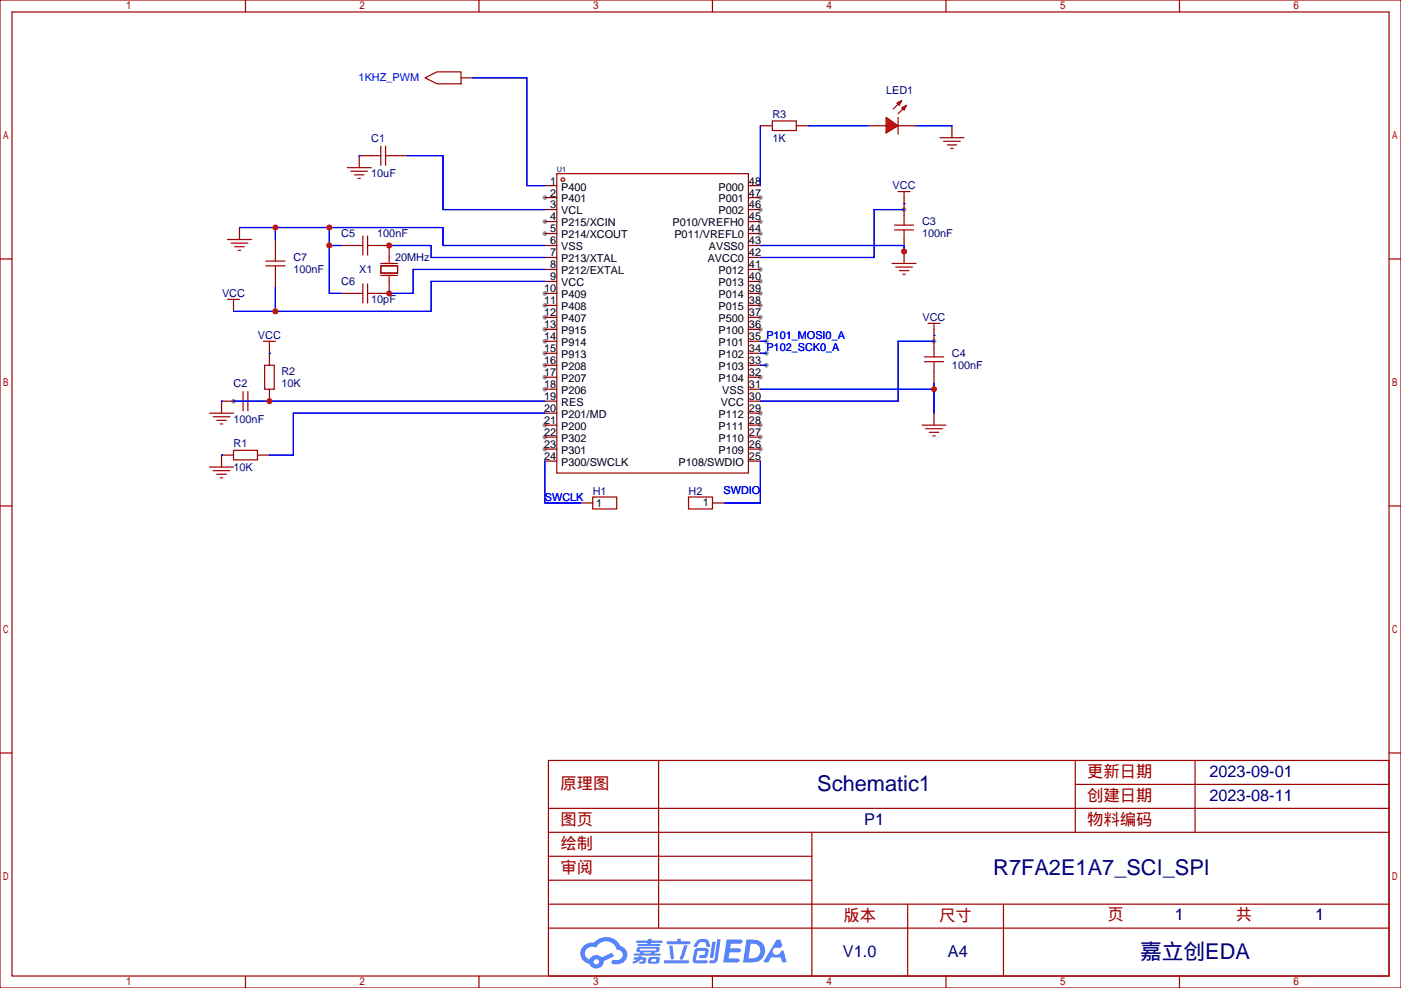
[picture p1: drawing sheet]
<svg xmlns="http://www.w3.org/2000/svg" width="413mm" height="291mm" viewBox="0 0 413 291" stroke-linecap="round" stroke-linejoin="round" font-family="sans-serif">
<g fill="#999">
<circle cx="68.8" cy="118.2" r=".71"/>
<circle cx="275.2" cy="100.5" r=".71"/>
<circle cx="266.3" cy="61.7" r=".71"/>
<circle cx="225.8" cy="100.5" r=".71"/>
<circle cx="225.8" cy="104.1" r=".71"/>
<circle cx="225.8" cy="107.6" r=".71"/>
<circle cx="160.5" cy="58.2" r=".71"/>
<circle cx="160.5" cy="65.3" r=".71"/>
<circle cx="160.5" cy="68.8" r=".71"/>
<circle cx="160.5" cy="86.4" r=".71"/>
<circle cx="160.5" cy="90" r=".71"/>
<circle cx="160.5" cy="93.5" r=".71"/>
<circle cx="160.5" cy="97" r=".71"/>
<circle cx="160.5" cy="100.5" r=".71"/>
<circle cx="160.5" cy="104.1" r=".71"/>
<circle cx="160.5" cy="107.6" r=".71"/>
<circle cx="160.5" cy="111.1" r=".71"/>
<circle cx="160.5" cy="114.7" r=".71"/>
<circle cx="160.5" cy="125.2" r=".71"/>
<circle cx="160.5" cy="128.8" r=".71"/>
<circle cx="160.5" cy="132.3" r=".71"/>
<circle cx="224" cy="132.3" r=".71"/>
<circle cx="224" cy="128.8" r=".71"/>
<circle cx="224" cy="125.2" r=".71"/>
<circle cx="224" cy="121.7" r=".71"/>
<circle cx="224" cy="111.1" r=".71"/>
<circle cx="224" cy="97" r=".71"/>
<circle cx="224" cy="93.5" r=".71"/>
<circle cx="224" cy="90" r=".71"/>
<circle cx="224" cy="86.4" r=".71"/>
<circle cx="224" cy="82.9" r=".71"/>
<circle cx="224" cy="79.4" r=".71"/>
<circle cx="224" cy="68.8" r=".71"/>
<circle cx="224" cy="65.3" r=".71"/>
<circle cx="224" cy="61.7" r=".71"/>
<circle cx="224" cy="58.2" r=".71"/>
</g>
<g fill="none" stroke="#a10000" stroke-width=".35">
<path d="M0 0h412.7v291h-412.7zM3.5 3.5h405.7v284h-405.7zM72.3 0v3.5M141.1 0v3.5M209.9 0v3.5M278.7 0v3.5M347.5 0v3.5M0 76.3h3.5M409.2 76.3h3.5M0 149h3.5M409.2 149h3.5M0 221.8h3.5"/>
<path d="M161.6 224h247.6v63.5h-247.6zM161.6 238.1h247.6M194 224v49.4M316.8 224v21.2M316.8 231.1h92.4M352.1 224v21.2M409.2 221.8h3.5M161.6 252.2h77.6M161.6 245.2h247.6M161.6 259.3h77.6M239.2 245.2v42.3M161.6 273.4h247.6"/>
<path d="M161.6 266.3h247.6M267.4 266.3v21.2M295.6 266.3v21.2M72.3 287.5v3.5M141.1 287.5v3.5M209.9 287.5v3.5M278.7 287.5v3.5M347.5 287.5v3.5"/>
</g>
<g fill="#5487ff">
<path d="M214.1 276.8h3.8a.65 .65 0 0 1 .9 .5 .65 .65 0 0 1-.9 .7h-2.6l-.2 1.4h2.6a.63 .63 0 0 1 .5 .8 .63 .63 0 0 1-.9 .4h-2.4l-.2 1.7h2.3a.62 .62 0 0 1 .9 .4 .62 .62 0 0 1-.6 .8h-4.2z"/>
<path d="M228.8 276.8h1.1l.6 2-1 .5a1.15 1.15 0 0 0-1.7 .2 1.15 1.15 0 0 0 .3 1.7 1.15 1.15 0 0 0 1.6-.3l.3-.6 .8-.4 1 3.6h-1.4l-.3-1.5h-3l-.8 1.5h-1.5z"/>
<path d="M209.9 277.4h1l-.7 4.4a.5 .5 0 0 1-.5 .5 .5 .5 0 0 1-.5-.5z"/>
<path d="M211.3 276.7h1l-.8 6a1.56 1.56 0 0 1-2.5 .8l.2-.6h1.1l.2-.3z"/>
<path d="M205.3 277.1l.9-.4 1.4-.1a1.07 1.07 0 0 1 1.2 .8l.4 1.3-.2 .3-.7-.1-.4-1.2-.3-.2-1.4 .1-1 1.4-.8-.1-.1-.2z"/>
<path d="M204.8 279.7l.7-.4 2.4-.1a1 1 0 0 1 .7 1.6 1.23 1.23 0 0 1-1.3 1.4h-.9a.45 .45 0 0 1-.5-.5 .45 .45 0 0 1 .6-.3l1-.1 .3-1.2-2.3 .1-.5 2.6 3.1 .1a.45 .45 0 0 1 .4 .5 .45 .45 0 0 1-.5 .4h-2.9a1 1 0 0 1-1.1-1.2z"/>
<path d="M195.6 282.9h7a.45 .45 0 0 1 .5 .5 .45 .45 0 0 1-.5 .4h-6.8l-.2-.2z"/>
<path d="M201.6 278.5h1l-1.4 3.9a.48 .48 0 0 1-.6 .3 .48 .48 0 0 1-.3-.6z"/>
<path d="M197.2 278.5h.9l.4 3.6a.48 .48 0 0 1-.4 .5 .48 .48 0 0 1-.5-.3z"/>
<path d="M196.5 277.3h3l.3-.8h.8l-.1 .8h2.4a.45 .45 0 0 1 .5 .4 .45 .45 0 0 1-.5 .5h-6.3l-.2-.3z"/>
<path d="M186.7 282h1.3l.2-.3h.9l-.1 .3h1.1a1.1 1.1 0 0 1 .2 1.2 1.1 1.1 0 0 1-.9 .7h-1.1v-.6l1-.1v-.5a.95 .95 0 0 0-1.2 .6l-1.5 .6-.3-.6 1.4-.6h-1.1z"/>
<path d="M187.5 277.1h3.4l.1-.5h1l-.1 .5h3l.4 .4-.4 .2h-3.1l-.1 .4h2.7l.2 .3-.3 .2h-6.3l-.2-.5h2.9v-.4h-3.1l-.2-.2z"/>
<path d="M219.9 276.8l-1 6.7h2.3a3.5 3.5 0 0 0 4.2-3.4 3.5 3.5 0 0 0-4.3-3.3zM221.2 278a2.24 2.24 0 0 1 2.8 2 2.24 2.24 0 0 1-2.5 2.3h-1z"/>
<path d="M187.8 279.1a.79 .79 0 0 0-.3 1 .79 .79 0 0 0 1 .4l.1 .4h-1.9v.5l7.6 .1 .4-.3-.3-.3h-1.6l.1-.3a1.18 1.18 0 0 0 1.4-1.4l-.6-.3zM188.6 279.5h4.6l.2 .1-.3 .4h-4.5zM189.5 280.5h2.4l-.2 .4h-2z"/>
<path d="M191.3 282l-.3 .5-.1 1.2 2.5 .2a.77 .77 0 0 0 .9-.7l.1-.7a.52 .52 0 0 0-.6-.6zM191.9 282.6h1.4l-.1 .6-1.3 .1z"/>
<path d="M172 278.6a3.1 3.1 0 0 0-.9 3.2 3.1 3.1 0 0 0 2.5 2.2 2.2 2.2 0 0 0 2.5 1.3 2.2 2.2 0 0 0 1.7-2.2l3.1-1.4-.7-1.1-2.9 1.4a2.29 2.29 0 0 0-3.7 .7 2.03 2.03 0 0 1-.9-2.9 2.03 2.03 0 0 1 3-.6 3.2 3.2 0 0 1 3.2-1.9 3.2 3.2 0 0 1 2.8 2.4 1.55 1.55 0 0 1 1.8 1.4 1.55 1.55 0 0 1-1.6 1.7h-1a.63 .63 0 0 0-.8 .5 .63 .63 0 0 0 .7 .7h1.1a2.75 2.75 0 0 0 2.9-2.3 2.75 2.75 0 0 0-2.1-3.1 4.8 4.8 0 0 0-7.9-.9 3.7 3.7 0 0 0-2.8 .9zM174.9 283.4a.8 .8 0 0 1 1.6 0 .8 .8 0 0 1-1.6 0z"/>
</g>
<g fill="none" stroke="#a10000" stroke-width=".35">
<path d="M109.4 45.9h2.8M112.2 43v5.7M113.6 45.9h2.8M113.6 43v5.7M164 51.2h56.5v88.1h-56.5zM68.8 118.2h2.8M71.6 115.4v5.6M73 118.2h2.8M73 115.4v5.6M77.6 100.5h3.5M78 107.6h2.8v7.1h-2.8zM79.4 100.5v1.8"/>
<path d="M68.8 132.6h7v2.9h-7z"/>
<circle cx="165.8" cy="52.9" r=".53"/>
</g>
<g fill="none" stroke="#870000" stroke-width=".35">
<path d="M105.8 45.9h3.6M116.4 45.9h3.5M160.5 54.7h3.5M160.5 58.2h3.5M220.5 54.7h3.5M220.5 58.2h3.5M160.5 61.7h3.5M160.5 65.3h3.5M160.5 68.8h3.5M160.5 72.3h3.5M160.5 75.8h3.5M160.5 79.4h3.5"/>
<path d="M220.5 61.7h3.5M220.5 65.3h3.5M220.5 68.8h3.5M220.5 72.3h3.5M220.5 75.8h3.5M220.5 79.4h3.5M160.5 82.9h3.5M160.5 86.4h3.5M160.5 90h3.5M160.5 93.5h3.5M160.5 97h3.5M220.5 82.9h3.5"/>
<path d="M220.5 86.4h3.5M220.5 90h3.5M220.5 93.5h3.5M220.5 97h3.5M65.3 118.2h3.5M79.4 114.7v3.5h-3.6M79.4 102.3v5.3M160.5 100.5h3.5M160.5 104.1h3.5M160.5 107.6h3.5M160.5 111.1h3.5M160.5 114.7h3.5"/>
<path d="M160.5 118.2h3.5M220.5 100.5h3.5M220.5 104.1h3.5M220.5 107.6h3.5M220.5 111.1h3.5M220.5 114.7h3.5M220.5 118.2h3.5M65.3 134.1h3.5M75.8 134.1h3.6M160.5 121.7h3.5M160.5 125.2h3.5M160.5 128.8h3.5"/>
<path d="M160.5 132.3h3.5M160.5 135.8h3.5M220.5 121.7h3.5M220.5 125.2h3.5M220.5 128.8h3.5M220.5 132.3h3.5M220.5 135.8h3.5"/>
</g>
<path d="M119.9 45.9h10.6v15.8h30M68.8 118.2h91.7" fill="none" stroke="#00f" stroke-width=".35"/>
<circle cx="79.4" cy="104.1" r=".18" fill="#00f"/>
<path d="M102.3 49.4h7.1M103.4 50.4h4.9M104.4 51.5h2.8M105.5 52.6h.7" fill="none" stroke="#a10000" stroke-width=".35"/>
<path d="M105.8 45.9v3.5" fill="none" stroke="#870000" stroke-width=".35"/>
<circle cx="105.8" cy="45.9" r=".18" fill="#00f"/>
<path d="M61.7 137.6h7.1M62.8 138.6h4.9M63.9 139.7h2.8M64.9 140.8h.7" fill="none" stroke="#a10000" stroke-width=".35"/>
<path d="M65.3 134.1v3.5" fill="none" stroke="#870000" stroke-width=".35"/>
<circle cx="65.3" cy="134.1" r=".18" fill="#00f"/>
<path d="M61.7 121.7h7.1M62.8 122.8h4.9M63.9 123.8h2.8M64.9 124.9h.7" fill="none" stroke="#a10000" stroke-width=".35"/>
<path d="M65.3 118.2v3.5" fill="none" stroke="#870000" stroke-width=".35"/>
<circle cx="65.3" cy="118.2" r=".18" fill="#00f"/>
<path d="M160.5 121.7h-74.1v12.4h-7" fill="none" stroke="#00f" stroke-width=".35"/>
<g fill="none" stroke="#a10000" stroke-width=".35">
<path d="M264.6 56.4h3.5M266.3 56.4v1.8M262.8 77.6h7.1M263.5 67.7h5.7M263.5 66.3h5.7M263.9 78.7h4.9M264.9 79.7h2.9M266.3 63.5v2.8M266.3 67.7v2.9M266 80.8h.7M273.4 95.2h3.5M275.2 95.2v1.8"/>
<path d="M271.6 125.2h7.1M272.7 126.3h4.9M273.8 127.4h2.8M274.8 128.4h.7"/>
</g>
<path d="M266.3 58.2v5.3M266.3 70.6v7M275.2 97v1.8M275.2 121.7v3.5" fill="none" stroke="#870000" stroke-width=".35"/>
<circle cx="266.3" cy="60" r=".18" fill="#00f"/>
<path d="M224 72.3h42.3v1.8" fill="none" stroke="#00f" stroke-width=".35"/>
<path d="M272.3 106.5h5.7M272.3 105.1h5.7M275.2 102.3v2.8M275.2 106.5v2.9" fill="none" stroke="#a10000" stroke-width=".35"/>
<path d="M275.2 98.8v3.5M275.2 109.4v3.5" fill="none" stroke="#870000" stroke-width=".35"/>
<circle cx="275.2" cy="98.8" r=".18" fill="#00f"/>
<path d="M70.6 67h59.9v5.3h30M81.1 67v3.6M97 72.3h3.5M97 67v19.4h3.5M114.7 72.3h12.3v3.5h33.5M160.5 79.4h-38.8v7h-7M266.3 61.7h-8.8v14.1h-33.5M81.1 84.7v7M160.5 82.9h-33.5v8.8h-58.2M224 114.7h51.2M275.2 112.9v8.8M275.2 100.5h-10.6v17.7h-40.6" fill="none" stroke="#00f" stroke-width=".35"/>
<g fill="none" stroke="#a10000" stroke-width=".35">
<path d="M264.6 34.6v4.9M67 70.6h7.1M68.1 71.6h4.9M69.1 72.7h2.9M70.2 73.7h.7M78.3 78.3h5.7M78.3 76.9h5.7M81.1 74.1v2.8M81.1 78.3v2.8M104.1 72.3h2.8M106.9 69.5v5.6M108.3 72.3h2.8"/>
<path d="M108.3 69.5v5.6M112.2 78.3h4.9v2.1h-4.9zM112.2 77.6h4.9M114.7 75.8v1.5M67 88.2h3.6M68.8 88.2v1.8M104.1 86.4h2.8M106.9 83.6v5.7M108.3 83.6v5.7M108.3 86.4h2.8M112.2 81.1h4.9M114.7 81.5v1.4"/>
</g>
<path d="M70.6 67v3.6M81.1 70.6v3.5M100.5 72.3h3.6M111.1 72.3h3.6v3.5M68.8 90v1.7M81.1 81.1v3.6M100.5 86.4h3.6M114.7 82.9v3.5h-3.6" fill="none" stroke="#870000" stroke-width=".35"/>
<g fill="#f00" stroke="#a10000" stroke-width=".35">
<path d="M261.1 34.6l3.5 2.4-3.5 2.2z"/>
<path d="M264.2 30.3l1.4-.7-.7 1.4z"/>
<path d="M265.6 31.8l1.5-.8-.8 1.5z"/>
</g>
<path d="M125.2 22.9l3.6-1.7h7v3.5h-7zM227.5 35.6h7.1v2.9h-7.1zM264.6 30.7l-1.4 1.4M266 32.1l-1.4 1.4M276.9 40.6h7.1M278 41.6h4.9M279 42.7h2.9M280.1 43.7h.7M174.6 146.4h7.1v3.5h-7.1zM202.8 146.4h7.1v3.5h-7.1z" fill="none" stroke="#a10000" stroke-width=".35"/>
<path d="M135.8 22.9h3.5M224 37h3.5M234.6 37h3.5M255.8 37h5.3M264.6 37h5.3M280.5 37v3.6M171.1 148.2h3.5M209.9 148.2h3.5" fill="none" stroke="#870000" stroke-width=".35"/>
<path d="M139.3 22.9h15.9v31.8h5.3M224 37v17.7M238.1 37h17.7M269.9 37h10.6M224 100.5h1.8M224 104.1h1.8M224 107.6h1.8M160.5 135.8v12.4h10.6M224 135.8v12.4h-10.6" fill="none" stroke="#00f" stroke-width=".35"/>
<g fill="#c00">
<circle cx="79.4" cy="118.2" r=".88"/>
<circle cx="266.3" cy="74.1" r=".88"/>
<circle cx="275.2" cy="114.7" r=".88"/>
<circle cx="114.7" cy="72.3" r=".88"/>
<circle cx="114.7" cy="86.4" r=".88"/>
<circle cx="81.1" cy="91.7" r=".88"/>
<circle cx="81.1" cy="67" r=".88"/>
<circle cx="97" cy="72.3" r=".88"/>
<circle cx="97" cy="67" r=".88"/>
</g>
<g font-size="6.4" fill="#000080">
<text x="240.8" y="233">Schematic1</text>
<text x="292.6" y="257.7">R7FA2E1A7_SCI_SPI</text>
<text x="335.9" y="282.4">嘉立创EDA</text>
</g>
<g font-size="4.8" fill="#a00000">
<text x="165.1" y="232.5">原理图</text>
<text x="320.3" y="229">更新日期</text>
<text x="320.3" y="236">创建日期</text>
<text x="165.1" y="243.1">图页</text>
<text x="320.3" y="243.1">物料编码</text>
<text x="165.1" y="250.2">绘制</text>
<text x="165.1" y="257.2">审阅</text>
<text x="248.5" y="271.3">版本</text>
<text x="276.7" y="271.3">尺寸</text>
<text x="326.3" y="271">页</text>
<text x="364.1" y="271">共</text>
</g>
<g font-size="4.8" fill="#000080">
<text x="356.3" y="229">2023-09-01</text>
<text x="356.3" y="236">2023-08-11</text>
<text x="254.6" y="243.1">P1</text>
<text x="346.1" y="271">1</text>
<text x="387.4" y="271">1</text>
<text x="248.3" y="281.9">V1.0</text>
<text x="279.3" y="281.9">A4</text>
</g>
<g font-size="3.2" fill="#00f">
<text x="105.7" y="23.9">1KHZ_PWM</text>
<text x="160.5" y="147.5">SWCLK</text>
<text x="213.1" y="145.4">SWDIO</text>
</g>
<g font-size="3.2" fill="#000080">
<text x="261.1" y="27.6">LED1</text>
<text x="227.5" y="34.6">R3</text>
<text x="109.4" y="41.7">C1</text>
<text x="227.5" y="41.7">1K</text>
<text x="109.4" y="52.3">10uF</text>
<text x="263" y="55.8">VCC</text>
<text x="100.5" y="69.9">C5</text>
<text x="111.1" y="69.9">100nF</text>
<text x="271.6" y="66.4">C3</text>
<text x="271.6" y="69.9">100nF</text>
<text x="86.4" y="77">C7</text>
<text x="116.4" y="77">20MHz</text>
<text x="86.4" y="80.5">100nF</text>
<text x="105.8" y="80.5">X1</text>
<text x="65.4" y="87.6">VCC</text>
<text x="100.5" y="84">C6</text>
<text x="109.4" y="89.3">10pF</text>
<text x="271.8" y="94.6">VCC</text>
<text x="76" y="99.9">VCC</text>
<text x="280.5" y="105.2">C4</text>
<text x="82.9" y="110.5">R2</text>
<text x="280.5" y="108.7">100nF</text>
<text x="68.8" y="114">C2</text>
<text x="82.9" y="114">10K</text>
<text x="68.8" y="124.6">100nF</text>
<text x="68.8" y="131.6">R1</text>
<text x="68.8" y="138.7">10K</text>
<text x="174.6" y="145.8">H1</text>
<text x="202.8" y="145.8">H2</text>
</g>
<g font-size="3.2">
<text x="162.1" y="54.4">1</text>
<text x="162.1" y="57.9">2</text>
<text x="165.3" y="56.1">P400</text>
<text x="165.3" y="59.7">P401</text>
<text x="211.7" y="59.7">P001</text>
<text x="211.7" y="56.1">P000</text>
<text x="220.7" y="57.9">47</text>
<text x="220.7" y="54.4">48</text>
<text x="162.1" y="61.4">3</text>
<text x="162.1" y="64.9">4</text>
<text x="165.3" y="63.2">VCL</text>
<text x="211.7" y="63.2">P002</text>
<text x="220.7" y="64.9">45</text>
<text x="220.7" y="61.4">46</text>
<text x="162.1" y="68.5">5</text>
<text x="162.1" y="72">6</text>
<text x="165.3" y="66.7">P215/XCIN</text>
<text x="165.3" y="70.2">P214/XCOUT</text>
<text x="198.1" y="66.7">P010/VREFH0</text>
<text x="198.7" y="70.2">P011/VREFL0</text>
<text x="220.7" y="72">43</text>
<text x="220.7" y="68.5">44</text>
<text x="162.1" y="75.5">7</text>
<text x="165.3" y="73.8">VSS</text>
<text x="165.3" y="77.3">P213/XTAL</text>
<text x="208.5" y="77.3">AVCC0</text>
<text x="208.8" y="73.8">AVSS0</text>
<text x="220.7" y="75.5">42</text>
<text x="162.1" y="79.1">8</text>
<text x="162.1" y="82.6">9</text>
<text x="165.3" y="80.8">P212/EXTAL</text>
<text x="211.7" y="80.8">P012</text>
<text x="220.7" y="82.6">40</text>
<text x="220.7" y="79.1">41</text>
<text x="160.3" y="86.1">10</text>
<text x="160.3" y="89.6">11</text>
<text x="165.3" y="84.3">VCC</text>
<text x="165.3" y="87.9">P409</text>
<text x="211.7" y="87.9">P014</text>
<text x="211.7" y="84.3">P013</text>
<text x="220.7" y="89.6">38</text>
<text x="220.7" y="86.1">39</text>
<text x="160.3" y="93.2">12</text>
<text x="165.3" y="91.4">P408</text>
<text x="165.3" y="94.9">P407</text>
<text x="211.7" y="94.9">P500</text>
<text x="211.7" y="91.4">P015</text>
<text x="220.7" y="93.2">37</text>
<text x="160.3" y="96.7">13</text>
<text x="160.3" y="100.2">14</text>
<text x="165.3" y="98.5">P915</text>
<text x="165.3" y="102">P914</text>
<text x="211.7" y="102">P101</text>
<text x="211.7" y="98.5">P100</text>
<text x="220.7" y="100.2">35 P101_MOSI0_A</text>
<text x="220.7" y="96.7">36</text>
<text x="160.3" y="103.7">15</text>
<text x="160.3" y="107.3">16</text>
<text x="165.3" y="105.5">P913</text>
<text x="211.7" y="105.5">P102</text>
<text x="220.7" y="107.3">33</text>
<text x="220.7" y="103.7">34 P102_SCK0_A</text>
<text x="160.3" y="110.8">17</text>
<text x="165.3" y="109">P208</text>
<text x="165.3" y="112.6">P207</text>
<text x="211.7" y="112.6">P104</text>
<text x="211.7" y="109">P103</text>
<text x="220.7" y="110.8">32</text>
<text x="160.3" y="114.3">18</text>
<text x="160.3" y="117.9">19</text>
<text x="165.3" y="116.1">P206</text>
<text x="165.3" y="119.6">RES</text>
<text x="212.4" y="119.6">VCC</text>
<text x="212.8" y="116.1">VSS</text>
<text x="220.7" y="117.9">30</text>
<text x="220.7" y="114.3">31</text>
<text x="160.3" y="121.4">20</text>
<text x="160.3" y="124.9">21</text>
<text x="165.3" y="123.2">P201/MD</text>
<text x="211.7" y="123.2">P112</text>
<text x="220.7" y="124.9">28</text>
<text x="220.7" y="121.4">29</text>
<text x="160.3" y="128.4">22</text>
<text x="160.3" y="132">23</text>
<text x="165.3" y="126.7">P200</text>
<text x="165.3" y="130.2">P302</text>
<text x="211.7" y="130.2">P110</text>
<text x="211.7" y="126.7">P111</text>
<text x="220.7" y="132">26</text>
<text x="220.7" y="128.4">27</text>
<text x="160.3" y="135.5">24</text>
<text x="165.3" y="133.7">P301</text>
<text x="165.3" y="137.3">P300/SWCLK</text>
<text x="199.9" y="137.3">P108/SWDIO</text>
<text x="211.7" y="133.7">P109</text>
<text x="220.7" y="135.5">25</text>
<text x="175.7" y="149.3">1</text>
<text x="207.1" y="149">1</text>
</g>
<text font-size="2.2" fill="#000080" x="164" y="50.7">U1</text>
</svg>
